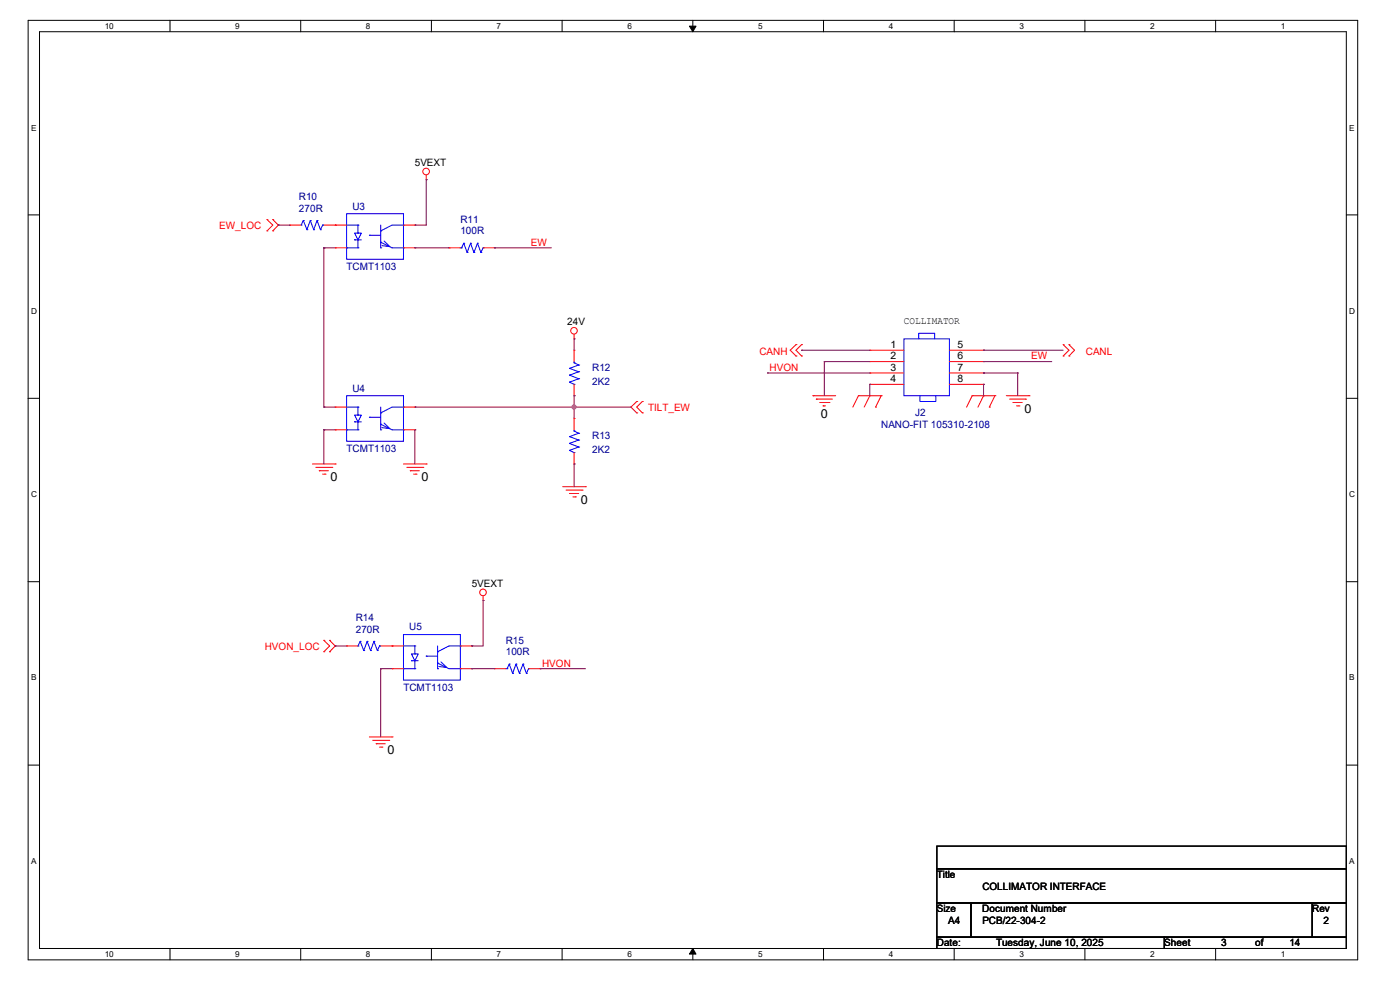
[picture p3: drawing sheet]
<svg xmlns="http://www.w3.org/2000/svg" width="297mm" height="210mm" viewBox="0 0 297 210" stroke-linecap="round" stroke-linejoin="round" font-family="sans-serif">
<path d="M6 4.3h282v199.3h-282zM8.4 6.7h277.2v194.5h-277.2z" fill="none" stroke="#000" stroke-width=".21"/>
<g fill="#fff">
<path d="M22.2 4.6h1.9v1.9h-1.9z"/>
<path d="M22.2 201.5h1.9v1.9h-1.9z"/>
</g>
<path d="M36.1 4.3v2.4M36.1 201.2v2.4" fill="none" stroke="#000" stroke-width=".21"/>
<g fill="#fff">
<path d="M49.9 4.6h.9v1.9h-.9z"/>
<path d="M49.9 201.5h.9v1.9h-.9z"/>
</g>
<path d="M63.8 4.3v2.4M63.8 201.2v2.4" fill="none" stroke="#000" stroke-width=".21"/>
<g fill="#fff">
<path d="M77.6 4.6h1v1.9h-1z"/>
<path d="M77.6 201.5h1v1.9h-1z"/>
</g>
<path d="M91.5 4.3v2.4M91.5 201.2v2.4" fill="none" stroke="#000" stroke-width=".21"/>
<g fill="#fff">
<path d="M105.4 4.6h.9v1.9h-.9z"/>
<path d="M105.4 201.5h.9v1.9h-.9z"/>
</g>
<path d="M119.3 4.3v2.4M119.3 201.2v2.4" fill="none" stroke="#000" stroke-width=".21"/>
<g fill="#fff">
<path d="M133.1 4.6h.9v1.9h-.9z"/>
<path d="M133.1 201.5h.9v1.9h-.9z"/>
</g>
<path d="M147 4.3v2.4M147 201.2v2.4" fill="none" stroke="#000" stroke-width=".21"/>
<path d="M146.3 5.5h1.4l-.7 1.2zM147 201.2l.7 1.2h-1.4z" fill="#000" stroke="#000" stroke-width=".21"/>
<g fill="#fff">
<path d="M160.8 4.6h1v1.9h-1z"/>
<path d="M160.8 201.5h1v1.9h-1z"/>
</g>
<path d="M174.7 4.3v2.4M174.7 201.2v2.4" fill="none" stroke="#000" stroke-width=".21"/>
<g fill="#fff">
<path d="M188.6 4.6h.9v1.9h-.9z"/>
<path d="M188.6 201.5h.9v1.9h-.9z"/>
</g>
<path d="M202.4 4.3v2.4M202.4 201.2v2.4" fill="none" stroke="#000" stroke-width=".21"/>
<g fill="#fff">
<path d="M216.3 4.6h.9v1.9h-.9z"/>
<path d="M216.3 201.5h.9v1.9h-.9z"/>
</g>
<path d="M230.2 4.3v2.4M230.2 201.2v2.4" fill="none" stroke="#000" stroke-width=".21"/>
<g fill="#fff">
<path d="M244 4.6h.9v1.9h-.9z"/>
<path d="M244 201.5h.9v1.9h-.9z"/>
</g>
<path d="M257.9 4.3v2.4M257.9 201.2v2.4" fill="none" stroke="#000" stroke-width=".21"/>
<g fill="#fff">
<path d="M271.7 4.6h1v1.9h-1z"/>
<path d="M271.7 201.5h1v1.9h-1z"/>
<path d="M6.6 26.2h1.1v1.9h-1.1z"/>
<path d="M286.3 26.2h1.1v1.9h-1.1z"/>
<path d="M6.6 65h1.2v1.9h-1.2z"/>
<path d="M286.3 65h1.2v1.9h-1.2z"/>
</g>
<path d="M6 45.6h2.4M285.6 45.6h2.4" fill="none" stroke="#000" stroke-width=".21"/>
<g fill="#fff">
<path d="M6.6 103.9h1.2v1.9h-1.2z"/>
<path d="M286.3 103.9h1.2v1.9h-1.2z"/>
</g>
<path d="M6 84.5h2.4M285.6 84.5h2.4" fill="none" stroke="#000" stroke-width=".21"/>
<g fill="#fff">
<path d="M6.6 142.8h1.1v1.9h-1.1z"/>
<path d="M286.3 142.8h1.1v1.9h-1.1z"/>
</g>
<path d="M6 123.4h2.4M285.6 123.4h2.4" fill="none" stroke="#000" stroke-width=".21"/>
<g fill="#fff">
<path d="M6.6 181.7h1.1v1.9h-1.1z"/>
<path d="M286.3 181.7h1.1v1.9h-1.1z"/>
</g>
<path d="M6 162.3h2.4M198.8 179.5h86.8v4.8h-86.8zM285.6 162.3h2.4M198.8 184.3h86.8v7.3h-86.8zM198.8 191.6h7.2v7.2h-7.2zM198.8 198.8h48.2v2.4h-48.2zM206 191.6h72.4v7.2h-72.4zM247 198.8h38.6v2.4h-38.6zM278.4 191.6h7.2v7.2h-7.2z" fill="none" stroke="#000" stroke-width=".21"/>
<g fill="none" stroke="#f00" stroke-width=".21">
<path d="M90.4 38.1h.1M90.4 37.1v1M56.6 49h.1M56.6 46.6h.1M56.6 46.6l1.3 1.2-1.3 1.2M57.9 46.6h.1M57.9 49h.1M57.9 46.6l1.2 1.2-1.2 1.2M61.5 47.8h.1M61.5 47.8h2.4M68.7 47.8h4.8M71.1 47.8h.1"/>
<path d="M71.1 52.6h.1M71.1 52.6h2.4M85.6 52.6h2.4M85.6 47.8h2.4M88 52.6h.1M88 47.8h.1M95.2 52.6h.1M95.2 52.6h2.5M102.5 52.6h2.4M104.9 52.6h.1M121.8 71.9h.1M121.8 74.3h.1"/>
<path d="M121.8 70.9v1M121.8 74.3v2.4M168.9 73.1h.1M168.9 75.5h.1M168.9 73.1l-1.3 1.2 1.3 1.2M170.1 73.1h.1M170.1 75.5h.1M170.1 73.1l-1.2 1.2 1.2 1.2M184.5 76.7h.1M184.5 74.3h.1M184.5 79.1h.1M184.5 76.7h7.3"/>
<path d="M184.5 74.3h7.3M184.5 79.1h7.3M201.4 76.7h7.3M201.4 74.3h7.3M201.4 79.1h7.3M208.7 76.7h.1M208.7 74.3h.1M208.7 79.1h.1M225.6 73.1h.1M225.6 75.5h.1M225.6 73.1l1.2 1.2-1.2 1.2M226.8 73.1h.1"/>
<path d="M226.8 75.5h.1M226.8 73.1l1.2 1.2-1.2 1.2M66.3 98.4h4.8M67 99.1h3.4M67.7 99.9h.1M67.7 99.9h2M70.4 99.1h.1M71.1 98.4h.1M71.1 86.4h.1M71.1 91.2h.1M71.1 86.4h2.4M71.1 91.2h2.4"/>
<path d="M85.6 98.4h4.8M85.6 86.4h2.4M85.6 91.2h2.4M86.3 99.1h3.4M87 99.9h.1M87 99.9h2M88 91.2h.1M88 86.4h.1M89.7 99.1h.1M90.4 98.4h.1M121.8 98.4h.1M121.8 88.8h.1"/>
<path d="M121.8 83.9h.1M121.8 81.5v2.4M121.8 88.8v2.4M121.8 96v2.4M135.1 85.2h.1M135.1 87.6h.1M135.1 85.2l-1.2 1.2 1.2 1.2M136.3 87.6h.1M136.3 85.2h.1M136.3 85.2l-1.2 1.2 1.2 1.2M172.5 83.9h.1M172.5 83.9h4.8"/>
<path d="M173.2 84.7h.1M173.2 84.7h3.4M173.9 85.4h2M174.6 86.1h.1M174.6 86.1h.5M175.9 85.4h.1M182.1 83.9h.1M182.1 83.9l-1.2 2.5M182.1 83.9h4.8M184.5 83.9h.1M184.5 81.5h.1M184.5 83.9l-1.2 2.5"/>
<path d="M184.5 81.5h7.3M185.8 86.4h.1M186.9 83.9h.1M186.9 83.9l-1.1 2.5M201.4 81.5h7.3M206.2 83.9h.1M206.2 83.9h4.9M206.2 83.9l-1.1 2.5M208.7 83.9h.1M208.7 81.5h.1M208.7 83.9l-1.2 2.5M209.9 86.4h.1"/>
<path d="M211.1 83.9h.1M211.1 83.9l-1.2 2.5M213.5 83.9h4.8M214.2 84.7h3.4M214.9 85.4h.1M214.9 85.4h2M215.6 86.1h.6M216.2 86.1h.1M217.6 84.7h.1M218.3 83.9h.1M68.5 100.6h.5M69 100.6h.1"/>
<path d="M87.8 100.6h.5M88.3 100.6h.1M119.4 103.3h4.8M120.1 104h3.4M120.8 104.7h.1M120.8 104.7h2M121.5 105.4h.5M122 105.4h.1M123.5 104h.1M124.2 103.3h.1M68.7 138.3h.1M68.7 135.8h.1"/>
<path d="M68.7 135.8l1.2 1.2-1.2 1.3M69.9 135.8h.1M69.9 138.3h.1M69.9 135.8l1.2 1.2-1.2 1.3M73.5 137h.1M73.5 137h2.4M80.8 137h4.8M83.2 137h.1M97.7 137h2.4M100.1 137h.1M102.5 127.4h.1M102.5 126.4v1"/>
<path d="M78.4 156.3h4.8M79.1 157.1h3.4M79.8 157.8h.1M79.8 157.8h1.9M80.5 158.5h.5M81 158.5h.1M82.5 157.1h.1M83.2 156.3h.1M83.2 141.9h.1M83.2 141.9h2.4M97.7 141.9h2.4M100.1 141.9h.1"/>
<path d="M104.9 141.9h.1M104.9 141.9h2.4M112.1 141.9h2.5M114.6 141.9h.1"/>
<circle cx="90.4" cy="36.4" r=".7"/>
<circle cx="121.8" cy="70.2" r=".7"/>
<circle cx="102.5" cy="125.7" r=".7"/>
</g>
<g fill="none" stroke="#00f" stroke-width=".21">
<path d="M63.9 47.8h.1M64.3 46.8h.1M64.3 46.8l.8 1.9M64.3 46.8l-.4 1M65.1 48.7h.1M65.8 46.8h.1M65.8 46.8l.7 1.9M65.8 46.8l-.7 1.9M66.5 48.7h.1M67.3 46.8h.1M67.3 46.8l.7 1.9M67.3 46.8l-.8 1.9"/>
<path d="M68 48.7h.1M68.5 47.8h.1M68.5 47.8l-.5 .9M68.5 47.8h.2M73.5 45.3h12.1v9.7h-12.1zM73.5 52.6h.1M73.5 52.6h2.4M73.5 47.8h2.4M75.2 49.4h1.5l-.8 1.5zM75.2 50.9h.1M75.2 50.9h1.5M75.9 52.6h.1"/>
<path d="M75.9 49.4h.1M75.9 47.8h.1M75.9 47.8v1.6M75.9 50.9v1.7M78.4 49.9h.1M78.4 49.9h2.4M80.8 52.6h.1M80.8 51.4h.1M80.8 49h.1M80.8 47.8v4.8M80.8 51.4l2.4 1.2h2.4M81.5 51.1l1.2 1.2-1.7-.2"/>
<path d="M85.6 47.8h.1M85.6 52.6h.1M85.6 47.8h-2.4l-2.4 1.2M97.7 52.6h.2M97.9 52.6h.1M98.4 51.6h.1M98.4 51.6l-.5 1M98.4 51.6l.7 2M99.1 53.6h.1M99.8 51.6h.1M99.8 51.6l-.7 2M99.8 51.6l.7 2"/>
<path d="M100.5 53.6h.1M101.3 51.6h.1M101.3 51.6l-.8 2M101.3 51.6l.7 2M102 53.6h.1M102.5 52.6h.1M102.5 52.6l-.5 1M120.8 78.1h.1M120.8 79.6h.1M120.8 78.1l2 .8M120.8 79.6l2 .7M121.8 77h.1"/>
<path d="M121.8 76.7v.3M121.8 77l1 .4M122.8 77.4h.1M122.8 78.9h.1M122.8 77.4l-2 .7M122.8 78.9l-2 .7M191.8 71.9h9.6v12h-9.6zM194.9 71.9v-1.2h3.4v1.2M73.5 83.9h12.1v9.7h-12.1zM73.5 91.2h.1M73.5 91.2h2.4M73.5 86.4h2.4"/>
<path d="M75.2 88.1h1.5l-.8 1.4zM75.2 89.5h.1M75.2 89.5h1.5M75.9 91.2h.1M75.9 88.1h.1M75.9 86.4h.1M75.9 86.4v1.7M75.9 89.5v1.7M78.4 88.5h.1M78.4 88.5h2.4M80.8 91.2h.1M80.8 90h.1"/>
<path d="M80.8 87.6h.1M80.8 86.4v4.8M80.8 90l2.4 1.2h2.4M81.5 89.7l1.2 1.2-1.7-.2M85.6 86.4h.1M85.6 91.2h.1M85.6 86.4h-2.4l-2.4 1.2M120.8 92.6h.1M120.8 94.1h.1M120.8 95.5h.1M120.8 81.1h.1M120.8 92.6l2 .7"/>
<path d="M120.8 94.1l2 .7M120.8 95.5l1 .5M120.8 81.1l1 .4M121.8 96h.1M121.8 91.4h.1M121.8 81.5h.1M121.8 91.4l1 .5M121.8 91.2v.2M122.8 91.9h.1M122.8 93.3h.1M122.8 94.8h.1M122.8 80.3h.1"/>
<path d="M122.8 91.9l-2 .7M122.8 93.3l-2 .8M122.8 94.8l-2 .7M122.8 80.3l-2 .8M195.2 83.9v1.3h3.3v-1.3M75.9 137h.1M76.4 136.1h.1M76.4 136.1l.8 1.9M76.4 136.1l-.5 .9M77.2 138h.1M77.9 136.1h.1M77.9 136.1l.7 1.9"/>
<path d="M77.9 136.1l-.7 1.9M78.6 138h.1M79.3 136.1h.1M79.3 136.1l.8 1.9M79.3 136.1l-.7 1.9M80.1 138h.1M80.5 137h.1M80.5 137l-.4 1M80.5 137h.3M85.6 134.6h12.1v9.7h-12.1zM85.6 137h2.4M87.3 138.7h1.4l-.7 1.5z"/>
<path d="M88 138.7h.1M88 137h.1M88 137v1.7M90.4 139.2h.1M90.4 139.2h2.4M92.8 138.3h.1M92.8 137v4.9M97.7 137h.1M97.7 137h-2.5l-2.4 1.3M85.6 141.9h.1M85.6 141.9h2.4M87.3 140.2h.1"/>
<path d="M87.3 140.2h1.4M88 141.9h.1M88 140.2v1.7M92.8 141.9h.1M92.8 140.7h.1M92.8 140.7l2.4 1.2h2.5M93.6 140.4l1.2 1.2-1.7-.2M97.7 141.9h.1M107.3 141.9h.3M107.6 141.9h.1M108 140.9h.1M108 140.9l-.4 1"/>
<path d="M108 140.9l.8 1.9M108.8 142.8h.1M109.5 140.9h.1M109.5 140.9l-.7 1.9M109.5 140.9l.7 1.9M110.2 142.8h.1M111 140.9h.1M111 140.9l-.8 1.9M111 140.9l.7 1.9M111.7 142.8h.1M112.1 141.9h.1M112.1 141.9l-.4 .9"/>
</g>
<g fill="none" stroke="#800040" stroke-width=".21">
<path d="M90.4 38.1h.1M90.4 38.1v9.7h-2.4M59.1 47.8h.1M59.1 47.8h2.4M68.7 52.6h.1M68.7 52.6v33.8M68.7 52.6h2.4M88 47.8h.1M88 52.6h.1M88 52.6h7.2M104.9 52.6h.1M104.9 52.6h12.1"/>
<path d="M121.8 71.9h.1M121.8 71.9v2.4M162.8 79.1h.1M162.8 79.1h21.7M170.1 74.3h.1M170.1 74.3h14.4M174.9 76.7h.1M174.9 76.7h9.6M174.9 76.7v7.2M208.7 74.3h.1M208.7 76.7h.1M208.7 79.1h.1"/>
<path d="M208.7 74.3h16.9M208.7 76.7h14.4M208.7 79.1h7.2M215.9 79.1h.1M215.9 79.1v4.8M68.7 86.4h.1M68.7 91.2h.1M68.7 91.2v7.2M68.7 86.4h2.4M68.7 91.2h2.4M88 86.4h.1M88 91.2h.1"/>
<path d="M88 86.4h45.9M88 91.2v7.2M121.8 83.9h.1M121.8 98.4h.1M121.8 86.4h.1M121.8 83.9v4.9M121.8 98.4v4.9M184.5 81.5h.1M184.5 81.5v2.4M208.7 81.5h.1M208.7 81.5v2.4M71.1 137h.1"/>
<path d="M71.1 137h2.4M100.1 137h.1M102.5 127.4h.1M102.5 127.4v9.6h-2.4M80.8 141.9h.1M80.8 141.9v14.4M80.8 141.9h2.4M100.1 141.9h.1M100.1 141.9h4.8M114.6 141.9h.1M114.6 141.9h9.6"/>
</g>
<circle cx="121.8" cy="86.3" r=".44" fill="#f0f" stroke="#f0f" stroke-width=".21"/>
<g font-size="2.6">
<text x="174.2" y="88.7">0</text>
<text x="217.3" y="87.5">0</text>
<text x="70.1" y="102">0</text>
<text x="89.4" y="102">0</text>
<text x="123.2" y="106.8">0</text>
<text x="82.2" y="159.9">0</text>
</g>
<g font-size="2.2">
<text x="88" y="35.3">5VEXT</text>
<text x="120.4" y="69">24V</text>
<text x="191.8" y="68.8">COLLIMATOR</text>
<text x="188.9" y="76.2">2</text>
<text x="188.9" y="73.8">1</text>
<text x="203.1" y="76.2">6</text>
<text x="203.1" y="73.8">5</text>
<text x="188.9" y="81">4</text>
<text x="188.9" y="78.6">3</text>
<text x="203.1" y="81">8</text>
<text x="203.1" y="78.6">7</text>
<text x="100.1" y="124.5">5VEXT</text>
<text x="198.8" y="186.3">Title</text>
<text x="208.4" y="188.7">COLLIMATOR INTERFACE</text>
<text x="198.8" y="193.5">Size</text>
<text x="201.2" y="196">A4</text>
<text x="208.4" y="193.5">Document Number</text>
<text x="208.4" y="196">PCB/22-304-2</text>
<text x="278.4" y="193.5">Rev</text>
<text x="280.8" y="196">2</text>
<text x="198.8" y="200.8">Date:</text>
<text x="211.3" y="200.8">Tuesday, June 10, 2025</text>
<text x="247" y="200.8">Sheet</text>
<text x="259.1" y="200.8">3</text>
<text x="266.3" y="200.8">of</text>
<text x="273.6" y="200.8">14</text>
</g>
<g font-size="2.2" fill="#000080">
<text x="63.4" y="42.5">R10</text>
<text x="63.4" y="44.9">270R</text>
<text x="74.8" y="44.4">U3</text>
<text x="97.7" y="47.3">R11</text>
<text x="97.7" y="49.7">100R</text>
<text x="73.5" y="57.2">TCMT1103</text>
<text x="74.8" y="83.1">U4</text>
<text x="125.6" y="78.7">R12</text>
<text x="125.6" y="81.6">2K2</text>
<text x="194.2" y="88.3">J2</text>
<text x="73.5" y="95.8">TCMT1103</text>
<text x="125.6" y="93.2">R13</text>
<text x="186.9" y="90.8">NANO-FIT 105310-2108</text>
<text x="125.6" y="96.1">2K2</text>
<text x="75.5" y="131.8">R14</text>
<text x="75.5" y="134.2">270R</text>
<text x="86.8" y="133.7">U5</text>
<text x="107.3" y="136.6">R15</text>
<text x="107.3" y="139">100R</text>
<text x="85.6" y="146.5">TCMT1103</text>
</g>
<g font-size="2.2" fill="#f00">
<text x="46.5" y="48.6">EW_LOC</text>
<text x="112.6" y="52.1">EW</text>
<text x="161.1" y="75.3">CANH</text>
<text x="218.8" y="76.2">EW</text>
<text x="230.4" y="75.3">CANL</text>
<text x="163.3" y="78.7">HVON</text>
<text x="137.5" y="87.2">TILT_EW</text>
<text x="56.2" y="137.8">HVON_LOC</text>
<text x="115" y="141.4">HVON</text>
</g>
<g font-size="1.7">
<text x="22.2" y="6.1">10</text>
<text x="49.9" y="6.1">9</text>
<text x="77.6" y="6.1">8</text>
<text x="105.4" y="6.1">7</text>
<text x="133.1" y="6.1">6</text>
<text x="160.8" y="6.1">5</text>
<text x="188.6" y="6.1">4</text>
<text x="216.3" y="6.1">3</text>
<text x="244" y="6.1">2</text>
<text x="271.7" y="6.1">1</text>
<text x="6.6" y="27.7">E</text>
<text x="286.3" y="27.7">E</text>
<text x="6.6" y="66.5">D</text>
<text x="286.3" y="66.5">D</text>
<text x="6.6" y="105.5">C</text>
<text x="286.3" y="105.5">C</text>
<text x="6.6" y="144.4">B</text>
<text x="286.3" y="144.4">B</text>
<text x="6.6" y="183.3">A</text>
<text x="286.3" y="183.3">A</text>
<text x="22.2" y="203">10</text>
<text x="49.9" y="203">9</text>
<text x="77.6" y="203">8</text>
<text x="105.4" y="203">7</text>
<text x="133.1" y="203">6</text>
<text x="160.8" y="203">5</text>
<text x="188.6" y="203">4</text>
<text x="216.3" y="203">3</text>
<text x="244" y="203">2</text>
<text x="271.7" y="203">1</text>
</g>
</svg>
